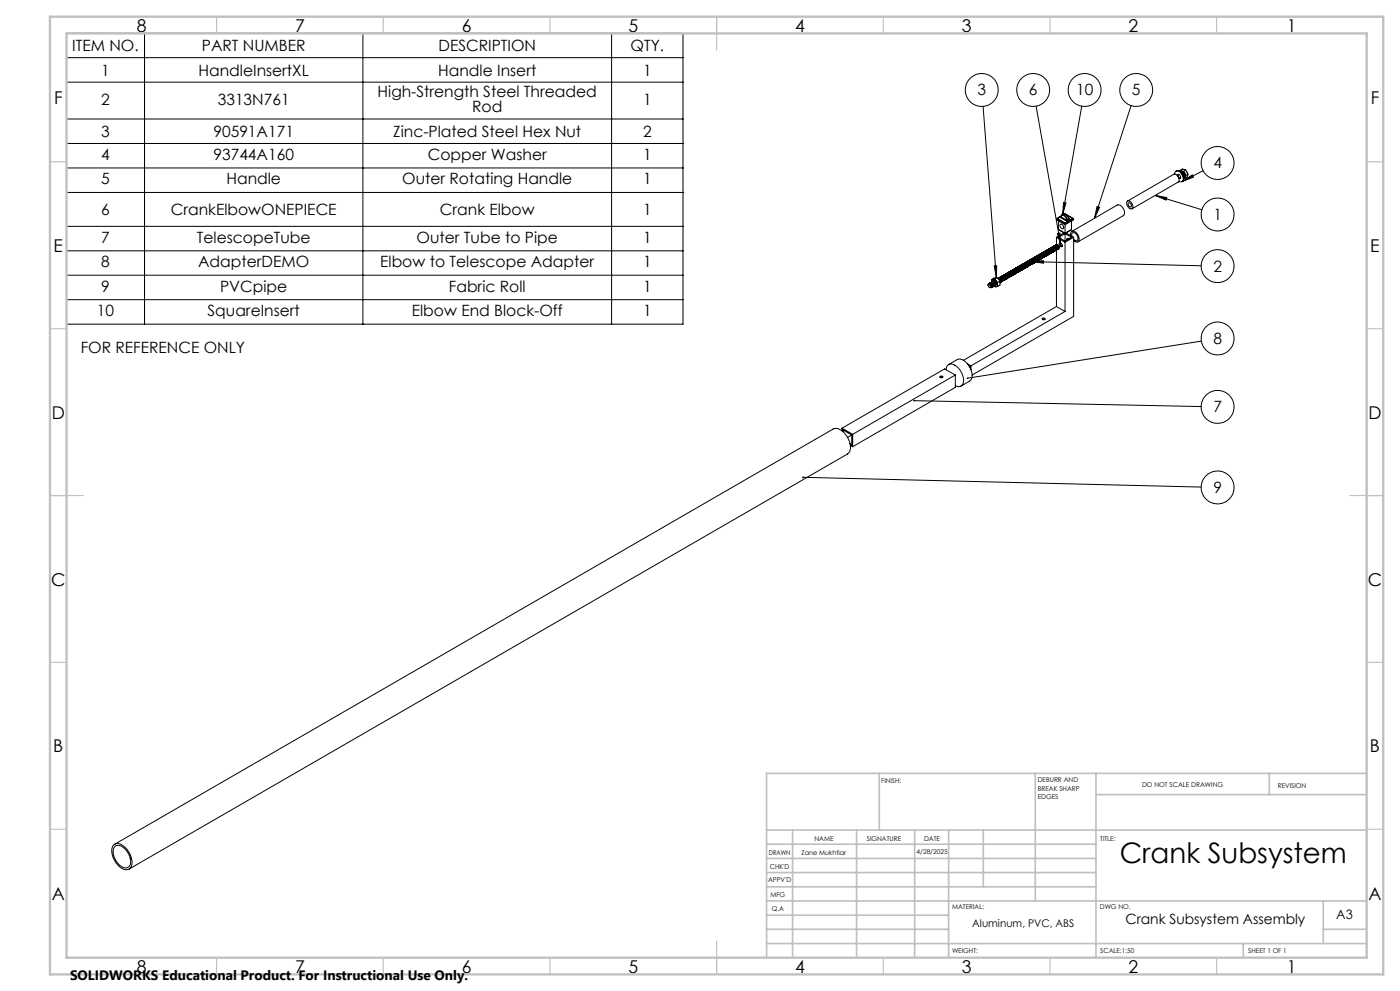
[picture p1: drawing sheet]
<svg xmlns="http://www.w3.org/2000/svg" width="420mm" height="297mm" viewBox="0 0 420 297" stroke-linecap="round" stroke-linejoin="round" font-family="sans-serif">
<g fill="none" stroke="#000" stroke-width=".3">
<path d="M19.9 10h185v87.2h-185zM19.9 17.3h185M43.4 10v87.2M108.9 10v87.2M183.5 10v87.2M19.9 24.6h185M19.9 35.7h185M294.9 31.9l4 51.3M310.8 31.8l7.4 41.6M324.5 31.8l-5.7 32.4M339.3 31.6l-10.9 33.8M19.9 43h185"/>
<path d="M19.9 50.3h185M19.9 57.7h185M346.5 58.6l3.5 .6-.2 .8zM346.5 58.6l14.1 4.3M352.4 52.2a.87 .87 0 0 1 .6-1 .87 .87 0 0 1 1.1 .5 1.9 1.9 0 0 1 .4 2.8l-.8-.2M352.8 51.3a1.84 1.84 0 0 1 2.3 1.8 1.1 1.1 0 0 1-.5 1.4M353.2 52.7a.44 .44 0 0 1 .5-.5 .44 .44 0 0 1 .4 .5 .4 .4 0 0 1 .1 .6 .4 .4 0 0 1-.5 .1M353.4 52.2v.6l.7 .6M354.1 51l.4 .3M354.1 51l-.2 .3M354.4 51.7l.5 .3M354.4 51.7l.4 .1"/>
<path d="M354.5 51.3l.5 .1M354.5 51.3h-.5M354.5 51.3l.8 .7M354.6 51.7v.3l-.1-.2M354.7 54.4l3-2 .3 .7zM354.7 51.8l.4 .8-.2-.1-.3-.8a.62 .62 0 0 1 .9 .1 .62 .62 0 0 1-.2 .9l-.2-.2M354.8 51.8l.4 .8M354.9 52l.2 .4v.5M354.9 51.9l.2 .4-.2-.3M355 52.6l.1 .1M355 51.4l.3 .6M355.1 52.7l-.1 .1"/>
<path d="M355.1 53.5h.3M355.2 52.6l-.2 .2M355.2 52.6l-.1 .3M355.3 52l.2 1.1M355.3 52l.4 .6M355.5 53.1l-.3 .3M355.5 53.1l-.1 .4M355.7 51l-1-.3-.6 .3M355.7 51l.7 1.2M355.7 52.6l-.2 .5M355.7 51l-.7 .4M356.4 52.2l-.3 .9-.7 .4"/>
<path d="M356.4 52.2l-.7 .4M360.9 51.1l-6.2 3.3M19.9 67.8h185M19.9 75.2h185M298.3 79.7h.7l-.1 3.5zM305.4 80h.1M305.4 80a.75 .75 0 0 1 .8 1.1M305.5 79.9a.7 .7 0 0 1 .8 .3 .7 .7 0 0 1-.1 .8M305.6 79.9h.1M305.6 79.9a.79 .79 0 0 1 .7 1.1M305.6 79.8l.6 .1 .4 .8M305.8 79.8a.75 .75 0 0 1 .7 1.1"/>
<path d="M305.8 79.8h-.1M305.9 79.7h.1M305.9 79.7a.76 .76 0 0 1 .7 1.1 .73 .73 0 0 0 0-.8 .73 .73 0 0 0-.8-.2M306.1 79.6a.76 .76 0 0 1 .7 1.1M306.1 79.6l-.1 .1a.72 .72 0 0 1 .7 .2 .72 .72 0 0 1 0 .8M306.1 79.5a.71 .71 0 0 1 .8 .3 .71 .71 0 0 1 0 .9M306.2 79.5h.1M306.2 79.5a.78 .78 0 0 1 .8 1.1M306.3 79.5a.7 .7 0 0 1 .8 .3 .7 .7 0 0 1 0 .8M306.4 79.4h.1M306.4 79.4a.77 .77 0 0 1 .7 1.1M306.5 79.4a.69 .69 0 0 1 .7 .2 .69 .69 0 0 1 0 .9"/>
<path d="M306.5 79.3h.1M306.6 79.3a.73 .73 0 0 1 .7 .4 .73 .73 0 0 1 0 .8M306.6 79.3a.7 .7 0 0 1 .8 .3 .7 .7 0 0 1 0 .8M306.7 79.2h.1M306.8 79.2a.67 .67 0 0 1 .8 .3 .67 .67 0 0 1-.2 .8 .74 .74 0 0 0-.7-1.1M306.8 79.1a.76 .76 0 0 1 .8 .4 .76 .76 0 0 1 0 .8M307 79.1a.71 .71 0 0 1 .7 .3 .71 .71 0 0 1 0 .8M307 79.1a.75 .75 0 0 1 .8 1M307.1 79a.69 .69 0 0 1 .8 .3 .69 .69 0 0 1-.1 .8M307.2 78.9h.1M307.2 78.9a.77 .77 0 0 1 .7 1.2M307.3 78.9a.7 .7 0 0 1 .7 .3 .7 .7 0 0 1 0 .8"/>
<path d="M307.3 78.8v.1a.76 .76 0 0 1 .8 1.1M307.4 78.8a.71 .71 0 0 1 .8 .3 .71 .71 0 0 1 0 .8M307.5 78.8h.1M307.5 78.8a.75 .75 0 0 1 .8 1.1M307.6 78.7a.69 .69 0 0 1 .8 .3 .69 .69 0 0 1-.1 .8M307.7 78.7h.1M307.7 78.7a.79 .79 0 0 1 .7 1.1M307.7 78.6a.72 .72 0 0 1 .8 .3 .72 .72 0 0 1 0 .8M307.8 78.6a.75 .75 0 0 1 .8 1.1M307.9 78.6h.5l.5 .8M308 78.5h.1M308 78.5a.76 .76 0 0 1 .7 1.1"/>
<path d="M308.1 78.5a.71 .71 0 0 1 .7 .3 .71 .71 0 0 1 0 .7M308.1 78.4a.78 .78 0 0 1 .8 .3 .78 .78 0 0 1 0 .8M308.3 79.9h.1M308.3 78.3h.1M308.3 78.3a.72 .72 0 0 1 .8 .4 .72 .72 0 0 1-.1 .8 .73 .73 0 0 0 0-.9 .73 .73 0 0 0-.8-.3M308.4 78.3a.7 .7 0 0 1 .8 .3 .7 .7 0 0 1-.1 .8M308.4 79.8h.1M308.4 78.2a.77 .77 0 0 1 .8 1.1M308.5 78.2a.69 .69 0 0 1 .8 .2 .69 .69 0 0 1 0 .9M308.6 79.7h.1M308.6 78.1a.73 .73 0 0 1 .8 .4 .73 .73 0 0 1 0 .8M308.7 79.4h.2"/>
<path d="M308.7 78.1a.71 .71 0 0 1 .8 .3 .71 .71 0 0 1 0 .8M308.8 78h.1M308.9 78a.67 .67 0 0 1 .7 .3 .67 .67 0 0 1-.1 .8 .74 .74 0 0 0-.7-1.1M308.9 79.4l-.3 .3M308.9 77.9h.1M309 77.9a.77 .77 0 0 1 .7 1.2M309 77.9a.7 .7 0 0 1 .8 .3 .7 .7 0 0 1 0 .8M309.1 77.9a.76 .76 0 0 1 .7 1.1M309.1 77.8v.1M309.2 77.8a.69 .69 0 0 1 .7 .3 .69 .69 0 0 1 0 .8M309.2 79.3h.1M309.2 77.7a.77 .77 0 0 1 .8 1.2"/>
<path d="M309.4 77.7a.7 .7 0 0 1 .7 .3 .7 .7 0 0 1 0 .8M309.4 77.6h.1M309.4 77.6a.79 .79 0 0 1 .8 1.2M309.5 77.6a.73 .73 0 0 1 .8 .3 .73 .73 0 0 1 0 .8M309.5 78.4l3.6-.3v.8zM309.5 78.4l50.9 1.3M309.6 77.6a.75 .75 0 0 1 .7 1.1M309.6 77.5v.1M309.7 77.5a.69 .69 0 0 1 .7 .3 .69 .69 0 0 1 0 .8M309.7 79.1h.1M309.7 77.5h.1M309.8 77.5a.79 .79 0 0 1 .7 1.1"/>
<path d="M309.8 77.4a.71 .71 0 0 1 .8 .3 .71 .71 0 0 1 0 .8M309.9 77.4a.73 .73 0 0 1 .7 .3 .73 .73 0 0 1 .1 .8M310 77.3a.71 .71 0 0 1 .8 .3 .71 .71 0 0 1-.1 .9M310 78.9h.1M310.1 77.3h.1M310.1 77.3a.78 .78 0 0 1 .7 1.1M310.2 77.3l.6 .1 .3 .7M310.2 77.2h.1M310.2 77.2a.77 .77 0 0 1 .8 1.1M310.3 77.1a.69 .69 0 0 1 .8 .3 .69 .69 0 0 1-.1 .8M310.3 78.7h.1M310.4 77.1a.74 .74 0 0 1 .7 .3 .74 .74 0 0 1 0 .8"/>
<path d="M310.5 77.1a.69 .69 0 0 1 .8 .2 .69 .69 0 0 1-.1 .9M310.5 78.6h.1M310.5 77a.77 .77 0 0 1 .8 1.1M310.6 77a.69 .69 0 0 1 .8 .2 .69 .69 0 0 1 0 .9M310.7 78.5h.1M310.7 76.9h.1M310.7 76.9a.79 .79 0 0 1 .8 1.2M310.8 76.9a.71 .71 0 0 1 .8 .3 .71 .71 0 0 1-.1 .8M310.8 78.4h.1M310.9 76.8a.78 .78 0 0 1 .7 1.1M310.9 76.8h.1M310.9 76.8a.69 .69 0 0 1 .8 .3 .69 .69 0 0 1 0 .8"/>
<path d="M310.9 78.1h.2M311 76.7h.1M311 76.7a.77 .77 0 0 1 .8 1.2M311.1 78.1l-.2 .2M311.1 76.7a.7 .7 0 0 1 .8 .3 .7 .7 0 0 1 0 .8M311.2 76.7a.76 .76 0 0 1 .8 1M311.2 76.6v.1M311.3 76.6a.73 .73 0 0 1 .7 .3 .73 .73 0 0 1 0 .8M311.3 78.1h.1M311.3 76.5h.1M311.4 76.5a.75 .75 0 0 1 .7 1.1M311.4 76.5a.69 .69 0 0 1 .8 .3 .69 .69 0 0 1 0 .8"/>
<path d="M311.5 76.4h.1M311.5 76.4a.76 .76 0 0 1 .7 1.2M311.6 76.4a.71 .71 0 0 1 .7 .3 .71 .71 0 0 1 0 .8M311.6 78h.1M311.6 76.4a.75 .75 0 0 1 .8 1.1M311.8 77.9h.1M311.8 76.3h.1M311.9 76.3a.72 .72 0 0 1 .7 .3 .72 .72 0 0 1-.1 .8 .72 .72 0 0 0 0-.8 .72 .72 0 0 0-.8-.3M311.9 76.2a.71 .71 0 0 1 .8 .3 .71 .71 0 0 1 0 .8M312 76.2a.77 .77 0 0 1 .7 1.1M312 77.7l-.1 .1M312.1 76.1a.71 .71 0 0 1 .7 .3 .71 .71 0 0 1 0 .9"/>
<path d="M312.1 77.7h.1M312.2 76.1a.75 .75 0 0 1 .7 1.1M312.2 76.1a.69 .69 0 0 1 .8 .2 .69 .69 0 0 1 0 .8M312.3 76h.1M312.3 76a.77 .77 0 0 1 .8 1.1M312.4 75.9l.5 .1 .4 .8M312.4 77.5h.1M312.5 75.9a.74 .74 0 0 1 .7 .3 .74 .74 0 0 1 0 .8M312.6 75.8a.71 .71 0 0 1 .7 .3 .71 .71 0 0 1 0 .9M312.6 75.8h.1M312.7 75.8a.69 .69 0 0 1 .8 .3 .69 .69 0 0 1-.1 .8 .78 .78 0 0 0-.8-1.1M312.8 75.7a.77 .77 0 0 1 .7 1.1"/>
<path d="M312.8 77.3h-.1M312.9 75.7a.7 .7 0 0 1 .7 .2 .7 .7 0 0 1 0 .9M312.9 77.2h.1M312.9 75.6a.78 .78 0 0 1 .8 1.1M312.9 75.6h.1M313 75.6a.71 .71 0 0 1 .8 .3 .71 .71 0 0 1 0 .8M313.1 75.5h.1M313.1 75.5a.77 .77 0 0 1 .8 1.2M313.2 76.8h.1M313.2 75.5a.69 .69 0 0 1 .8 .3 .69 .69 0 0 1-.1 .8M313.2 77h.1M313.3 75.4h.1"/>
<path d="M313.3 75.4a.79 .79 0 0 1 .7 1.1M313.3 76.8l-.2 .2M313.4 75.4a.73 .73 0 0 1 .7 .3 .73 .73 0 0 1 0 .8M313.4 76.9h.1M313.4 75.3h.1M313.4 75.3a.75 .75 0 0 1 .8 1.1M313.5 75.3a.69 .69 0 0 1 .8 .3 .69 .69 0 0 1 0 .8M313.5 76.8h.1M313.6 75.2h.1M313.6 75.2a.79 .79 0 0 1 .8 1.2M313.7 75.2a.71 .71 0 0 1 .7 .3 .71 .71 0 0 1 0 .8M313.7 76.7v.1"/>
<path d="M313.8 75.2a.73 .73 0 0 1 .7 .3 .73 .73 0 0 1 0 .8M313.8 75.1l-.1 .1M313.8 75.1a.71 .71 0 0 1 .8 .3 .71 .71 0 0 1 0 .8M313.9 76.7h.1M313.9 75.1a.75 .75 0 0 1 .8 1.1M314 75a.7 .7 0 0 1 .8 .3 .7 .7 0 0 1-.1 .8M314 75a.77 .77 0 0 1 .8 1.1M314 76.5v.1M314.1 74.9a.69 .69 0 0 1 .8 .3 .69 .69 0 0 1 0 .8M314.2 76.5h.1M314.3 74.9a.76 .76 0 0 1 .7 1.1M314.3 74.9a.69 .69 0 0 1 .8 .2 .69 .69 0 0 1 0 .8"/>
<path d="M314.3 76.4h.1M314.4 74.8h.1M314.4 74.8a.79 .79 0 0 1 .8 1.1M314.5 74.8a.69 .69 0 0 1 .7 .2 .69 .69 0 0 1 0 .8M314.5 74.7h.1M314.6 74.7a.77 .77 0 0 1 .7 1.1M314.6 74.6h.4l.3 .3 .3 .6M314.7 76.2h.1M314.7 74.6h.1M314.8 74.6a.69 .69 0 0 1 .8 .3 .69 .69 0 0 1-.1 .8 .78 .78 0 0 0-.8-1.1M314.8 76.1h.1M314.9 74.5h.1"/>
<path d="M314.9 74.5a.77 .77 0 0 1 .7 1.1M315 74.5a.69 .69 0 0 1 .7 .2 .69 .69 0 0 1 0 .9M315 74.4h.1M315.1 74.4a.76 .76 0 0 1 .7 1.2M315.1 75.9h.1M315.3 74.3a.69 .69 0 0 1 .7 .3 .69 .69 0 0 1 0 .8M315.3 75.8h.1M315.3 74.2h.1M315.4 74.2a.79 .79 0 0 1 .7 1.1M315.4 75.5h.2M315.5 74.2a.71 .71 0 0 1 .7 .3 .71 .71 0 0 1 0 .8M315.5 75.7h.1"/>
<path d="M315.5 74.1v.1a.76 .76 0 0 1 .8 1.1M315.6 75.5l-.2 .3M315.6 74.1a.69 .69 0 0 1 .8 .3 .69 .69 0 0 1-.1 .8M315.6 75.6h.1M315.7 74h.1M315.7 74a.77 .77 0 0 1 .7 1.2M315.8 74a.7 .7 0 0 1 .7 .3 .7 .7 0 0 1 0 .8M315.8 73.9h.1M315.8 73.9a.77 .77 0 0 1 .8 1.2M315.9 73.9a.71 .71 0 0 1 .8 .3 .71 .71 0 0 1 0 .8M315.9 75.5h.1M315.9 75.4a.75 .75 0 0 0-.7-1.1 .76 .76 0 0 1 .7 .4 .76 .76 0 0 1 0 .8"/>
<path d="M316 73.9a.75 .75 0 0 1 .8 1.1M316.1 73.8a.69 .69 0 0 1 .8 .3 .69 .69 0 0 1-.1 .8M316.1 75.3h.1M316.2 73.8h.1M316.2 73.8a.76 .76 0 0 1 .7 1.1M316.2 73.7a.69 .69 0 0 1 .8 .3 .69 .69 0 0 1 0 .8l-.1 17.1M316.3 73.7a.76 .76 0 0 1 .8 1.1M316.3 73.7h.1M316.4 73.6a.71 .71 0 0 1 .8 .3 .71 .71 0 0 1-.1 .9M316.4 75.2h.1M316.5 73.6h.1M316.5 73.6a.78 .78 0 0 1 .8 1.1"/>
<path d="M316.5 73.6a.72 .72 0 0 1 .8 .2 .72 .72 0 0 1 0 .8M316.6 73.5h.1M316.7 73.5a.77 .77 0 0 1 .7 1.1M316.7 73.4a.69 .69 0 0 1 .8 .3 .69 .69 0 0 1 0 .8M316.8 75h.1M316.8 73.4a.8 .8 0 0 1 .7 1.1M316.9 71.1l.1 2.3a.76 .76 0 0 1 .7 .9M316.9 65.6l2.6 1.5M316.9 65.6v.3l2.6 1.4 2.6-1.4v-.3M316.9 71.1l2.6 1.5M317.2 65.5l-.3 .1M317.2 70l.8-.2 .2 3.6z"/>
<path d="M317.2 65.5l1.1-.7-1.3 .7M317.2 74.7h.1M317.2 65.5l2.3 1.3M317.3 73.4h.1M317.4 73.4l.3 .7M317.4 74.6h.1M317.6 68.8l1.9 1.1M317.6 66.2v2.6M317.7 74.1h.1M317.9 72.8a.64 .64 0 0 1 .7 .4 .64 .64 0 0 1-.3 .8l-.5-.6zM318.1 67.3a.79 .79 0 0 1 .8 .4 .79 .79 0 0 1-.1 .9h-.1a1.07 1.07 0 0 1-.6-1.3zM318.1 72.7l.1 .7 .5 .4"/>
<path d="M318.2 64.9v.3M318.2 64.9h.1M318.2 65.2l1.7 1M318.3 64.9v.1M318.3 64.9h-.1M318.3 65a.72 .72 0 0 1 .7-.5 .72 .72 0 0 1 .7 .6l.3 .9M318.3 65l-.1 .2M318.3 65l1.7 1M318.6 64.3l-.3 .7M318.6 64.3a1.69 1.69 0 0 1 1.7 1.7M318.6 64.3v.1M319 64.1a1.57 1.57 0 0 1 1.7 1.6"/>
<path d="M319 64.1a1.63 1.63 0 0 1 1.7 1.7M319 64.1l-.4 .3M319.1 60.7l.7 .1-1 3.4zM319.3 69.8l-2.4 1.3M319.5 66.8v.3M319.5 69.9h.1M319.5 67.1v2.8M319.5 70v2.2M319.5 72.6v20.7M319.5 70l-1.9 1.1 1.9 1.1M319.5 70l2 1.1-2 1.1M319.8 69.8l2.3 1.3"/>
<path d="M319.9 66.2h.5M320 66h.3M320 66l-.1 .2M320.1 64.4l1.9 1.1M320.2 64.6l1.6 .9M320.3 66l.1 .2M320.3 71.4v.4M320.6 71.6a.35 .35 0 0 0-.5-.1 .35 .35 0 0 0-.1 .5M320.7 65.8l.1 .2M320.7 65.8l-.4 .2M320.7 65.7v.1M320.7 65.7h.1"/>
<path d="M320.8 65.7v.3M320.8 66l-.4 .2M321.2 70.7a.92 .92 0 0 1 .3-1.3 .92 .92 0 0 1 1.3 .3 1.96 1.96 0 0 1 .5 2.8h-.6l-.6-.4M321.5 66.2v2.6M321.5 68.8l-2 1.1M321.6 69.4l13.6-7.9a2.13 2.13 0 0 1 1.8 3.1l-13.6 7.9M321.6 70.8a.73 .73 0 0 1 .2-1 .73 .73 0 0 1 1 .3 1.15 1.15 0 0 1 0 2l-.7-.4M321.8 65.5l.3 .1M321.8 65.5l-2.3 1.3M322.1 65.6l-2.6 1.5M322.1 71.1v23.7l-30.5 17.6M322.1 71.1l-2.6 1.5"/>
<path d="M329.1 61.9l.7 .3-1.4 3.2zM338.1 60.3a1.4 1.4 0 0 1 1.5 .7 1.4 1.4 0 0 1-.2 1.6 1.73 1.73 0 0 1-1.3-2.3zM338.3 60.3l13.8-8.1a1.55 1.55 0 0 1 1.3 2.4l-13.8 8M338.5 60.8a.74 .74 0 0 1 .8 .4 .74 .74 0 0 1-.1 .9l-.3-.1a.92 .92 0 0 1-.4-1.2zM19.9 82.5h185M19.9 89.8h185M296.6 85.2h.1M296.6 85.2l-.1 .3M296.6 85.2a.56 .56 0 0 1 .6 .4 .56 .56 0 0 1-.2 .6l-.2-.1M296.7 85l.3 .2M296.7 85l-.2 .5M296.7 85a.7 .7 0 0 1 .7 .3 .7 .7 0 0 1 0 .8"/>
<path d="M296.7 85a.81 .81 0 0 1 .7 1.2M296.8 85a.75 .75 0 0 1 .7 1.1M296.8 84.9v.1M296.8 84.9a.69 .69 0 0 1 .8 .3 .69 .69 0 0 1 0 .8M296.9 84.9h.1M296.9 84.9a.77 .77 0 0 1 .8 1.1M297 84.8a.7 .7 0 0 1 .8 .3 .7 .7 0 0 1-.1 .8M297 85.2h-.4l-.1 .3M297 85.2l.5 .6-.1 .3-.3 .1M297.1 84.8h.1M297.1 84.8a.79 .79 0 0 1 .7 1.1M297.1 84.7a.73 .73 0 0 1 .8 .3 .73 .73 0 0 1 0 .9"/>
<path d="M297.2 84.7h.1M297.3 84.7a.75 .75 0 0 1 .7 1.1M297.3 84.7a.69 .69 0 0 1 .8 .2 .69 .69 0 0 1 0 .9M297.4 86.2h.1M297.4 84.6h.1M297.4 84.6a.76 .76 0 0 1 .7 1.1M297.5 84.4v.2M297.5 84.6a.71 .71 0 0 1 .7 .3 .71 .71 0 0 1 0 .8M297.5 86.1h.1M297.5 84.4v.1M297.6 83.7l-.1 .7M297.6 84.5a.73 .73 0 0 1 .7 .3 .73 .73 0 0 1 0 .8"/>
<path d="M297.6 84.5h-.1M297.6 84.5a.69 .69 0 0 1 .8 .3 .69 .69 0 0 1 0 .8M297.7 86h.1M297.7 84.4h.1M297.7 84.4a.78 .78 0 0 1 .8 1.1M297.9 84.3h.1M297.9 84.3a.77 .77 0 0 1 .7 1.1M297.9 83.7l-.3 .2-.1 .5M297.9 83.7l.9 .5M297.9 83.7h-.3M298 84.3l.6 .2M298 85.8h.1"/>
<path d="M298 84.2h.1M298.1 84.2h.3zM298.1 84.2h.2M298.2 85.7l.6 .2zM298.3 85.6v.1M298.3 84.2l-.4 .1M298.3 84.2a.72 .72 0 0 1 .6 .6 .72 .72 0 0 1-.3 .7 .72 .72 0 0 0 0-.8 .72 .72 0 0 0-.8-.3M298.4 83.6l.4 .6M298.4 83.6l-.5 .1M298.4 85.5h.1M298.6 85.4h.1M298.8 84.2l.5 .4"/>
<path d="M298.8 84.2l.4 1.1M298.9 85.1l-.2 .3M299 83.2l.9 1M299 83.2l-.8 .2-.6 .3M299 83.2l-.6 .4M299.2 85.3l-.4 .6M299.2 85.3l.1 .5M299.3 84.6l-.1 .7M299.3 85.8l-.5 .1M299.3 83.5a.75 .75 0 0 1 .8 1.1M299.4 83.6l.5 .5 .1 .5M299.5 83.4h.1"/>
<path d="M299.5 83.4a.79 .79 0 0 1 .7 1.1M299.5 83.6l.4 .5 .1 .5M299.6 83.4a.71 .71 0 0 1 .7 .3 .71 .71 0 0 1 0 .8M299.6 83.3a.73 .73 0 0 1 .8 .3 .73 .73 0 0 1 0 .8M299.7 83.3a.71 .71 0 0 1 .8 .2 .71 .71 0 0 1 0 .9M299.8 83.2h.1M299.8 83.2a.75 .75 0 0 1 .8 1.1M299.9 83.2a.7 .7 0 0 1 .8 .3 .7 .7 0 0 1-.1 .8M299.9 84.2l.1 1.2-.7 .4M299.9 83.1a.77 .77 0 0 1 .8 1.1M299.9 84.2l-.6 .4M300 83.1a.69 .69 0 0 1 .8 .3 .69 .69 0 0 1 0 .8"/>
<path d="M300.1 84.6h.1M300.1 83a.74 .74 0 0 1 .7 .3 .74 .74 0 0 1 .1 .8M300.1 84.6a.7 .7 0 0 0 .1-.9 .7 .7 0 0 0-.8-.2 .83 .83 0 0 1 .7 1.1M300.2 83a.69 .69 0 0 1 .8 .3 .69 .69 0 0 1 0 .8M300.2 84.5h.1M300.3 82.9h.1M300.3 82.9a.78 .78 0 0 1 .8 1.1M300.4 82.9a.69 .69 0 0 1 .7 .3 .69 .69 0 0 1 0 .8M300.4 82.8h.1M300.5 82.8a.77 .77 0 0 1 .7 1.2M300.5 82.8a.71 .71 0 0 1 .8 .3 .71 .71 0 0 1 0 .8M300.5 84.3h.1"/>
<path d="M300.6 82.8a.78 .78 0 0 1 .8 1.1M300.6 82.7v.1M300.7 82.7a.71 .71 0 0 1 .8 .3 .71 .71 0 0 1-.1 .8M300.7 82.7h.1M300.8 82.7a.77 .77 0 0 1 .7 1.1M300.8 82.6a.69 .69 0 0 1 .8 .3 .69 .69 0 0 1 0 .8M300.9 84.1v.1M300.9 82.5v.1M301 82.6a.76 .76 0 0 1 .7 1.1M301 84.1h.1M301.2 82.4h.5l.4 .9M301.2 84h.1"/>
<path d="M301.2 82.4h.1M301.3 82.4a.73 .73 0 0 1 .7 .3 .73 .73 0 0 1 0 .8M301.3 82.3a.71 .71 0 0 1 .8 .3 .71 .71 0 0 1 0 .8M301.3 83.9h.1M301.4 82.3a.74 .74 0 0 1 .7 .3 .74 .74 0 0 1 .1 .8M301.5 82.3a.69 .69 0 0 1 .8 .2 .69 .69 0 0 1-.1 .9M301.5 83.8h.1M301.6 82.2h.1M301.6 82.2a.75 .75 0 0 1 .7 1.1M301.7 82.2a.7 .7 0 0 1 .7 .2 .7 .7 0 0 1 0 .9M301.7 82.1h.1M301.7 82.1a.77 .77 0 0 1 .8 1.1"/>
<path d="M301.8 82.1a.73 .73 0 0 1 .8 .3 .73 .73 0 0 1 0 .8l-.1-.1M301.8 83.6h.1M301.8 83.6a.75 .75 0 0 0-.7-1.1 .76 .76 0 0 1 .7 .3 .76 .76 0 0 1 0 .8M301.9 82a.75 .75 0 0 1 .7 1.1M301.9 83.3h.2M302 82a.69 .69 0 0 1 .8 .3 .69 .69 0 0 1-.1 .8M302 81.9h.1M302 81.9a.76 .76 0 0 1 .8 1.1M302.1 83.3l-.2 .2M302.1 81.9a.69 .69 0 0 1 .8 .3 .69 .69 0 0 1 0 .8M302.2 81.8a.74 .74 0 0 1 .7 .3 .74 .74 0 0 1 .1 .8M302.2 83.4h.1"/>
<path d="M302.3 81.8a.71 .71 0 0 1 .8 .3 .71 .71 0 0 1-.1 .8M302.3 83.3h.1M302.4 81.7h.1M302.4 81.7a.78 .78 0 0 1 .7 1.1M302.4 81.7a.71 .71 0 0 1 .8 .3 .71 .71 0 0 1 0 .8M302.5 83.2h.1M302.5 81.6a.77 .77 0 0 1 .8 1.2M302.6 81.6a.69 .69 0 0 1 .8 .3 .69 .69 0 0 1 0 .8M302.6 83.1h.1M302.7 81.5v.1M302.7 81.6a.76 .76 0 0 1 .7 1.1M302.8 81.5a.7 .7 0 0 1 .7 .3 .7 .7 0 0 1 0 .8"/>
<path d="M302.8 81.5h.1M302.9 81.5a.75 .75 0 0 1 .7 1M302.9 81.4a.69 .69 0 0 1 .8 .3 .69 .69 0 0 1 0 .8M303 82.9v.1M303 81.3h.1M303 81.3a.79 .79 0 0 1 .8 1.2M303.1 81.3a.73 .73 0 0 1 .8 .3 .73 .73 0 0 1-.1 .8M303.1 82.9h.1M303.2 81.2v.1a.75 .75 0 0 1 .7 1.1M303.2 81.2a.69 .69 0 0 1 .8 .3 .69 .69 0 0 1 0 .8M303.3 82.8h.1M303.3 81.2h.1"/>
<path d="M303.4 81.2a.73 .73 0 0 1 .7 .3 .73 .73 0 0 1 0 .8M303.4 81.1h.3l.4 .2 .2 .7M303.5 81.1a.74 .74 0 0 1 .7 .3 .74 .74 0 0 1 0 .8M303.6 82.6h.1M303.7 81a.69 .69 0 0 1 .8 .2 .69 .69 0 0 1 0 .9M303.7 82.5h.1M303.8 80.9h.1M303.8 80.9a.79 .79 0 0 1 .8 1.1M303.9 80.9a.69 .69 0 0 1 .8 .2 .69 .69 0 0 1-.1 .8M303.9 82.4h.1M304 80.8a.76 .76 0 0 1 .7 1.1M304.1 80.8a.69 .69 0 0 1 .7 .3 .69 .69 0 0 1 0 .8"/>
<path d="M304.1 80.7h.1M304.1 80.7a.78 .78 0 0 1 .8 1.1M304.2 80.7a.72 .72 0 0 1 .8 .3 .72 .72 0 0 1 0 .8M304.2 81.9l.1 .1M304.3 80.6h.1M304.3 82.2h-.1M304.3 80.6a.77 .77 0 0 1 .7 1.1M304.3 82l-.1 .2M304.4 80.6a.73 .73 0 0 1 .8 .3 .73 .73 0 0 1 0 .8h-.1M304.4 82.1h.1M304.4 82.1a.75 .75 0 0 0-.8-1.1 .72 .72 0 0 1 .8 .4 .72 .72 0 0 1-.1 .8M304.4 80.5h.1"/>
<path d="M304.5 80.5a.78 .78 0 0 1 .7 1.1M304.6 80.5a.7 .7 0 0 1 .7 .3 .7 .7 0 0 1 0 .8M304.6 82h.1M304.6 80.4a.77 .77 0 0 1 .8 1.2M304.7 80.4a.69 .69 0 0 1 .8 .3 .69 .69 0 0 1-.1 .8M304.8 80.3v.1M304.8 80.4a.73 .73 0 0 1 .7 .3 .73 .73 0 0 1 0 .8M304.9 80.3a.73 .73 0 0 1 .7 .3 .73 .73 0 0 1 0 .8M304.9 81.8h.1M304.9 80.3a.75 .75 0 0 1 .8 1M305 80.2a.69 .69 0 0 1 .8 .3 .69 .69 0 0 1 0 .8M305 81.7v.1"/>
<path d="M305.1 80.1h.1M305.1 80.1a.77 .77 0 0 1 .8 1.2M305.2 80.1a.7 .7 0 0 1 .7 .3 .7 .7 0 0 1 0 .8M305.2 81.7h.1M305.3 80v.1a.76 .76 0 0 1 .7 1.1M305.3 80a.69 .69 0 0 1 .8 .3 .69 .69 0 0 1 0 .8M305.4 81.6h.1M305.7 81.4h.1M305.8 81.3h.1M306.2 81.1h.1M306.4 80.7h.2M306.5 80.9h.1"/>
<path d="M306.6 80.7l-.2 .2M307 80.6h.1M307.1 80.5h.1M307.8 80.2h.1M307.9 80.1h.1M312.7 95.5l.2-.2a.35 .35 0 0 1 .5 0 .35 .35 0 0 1 0 .5 .44 .44 0 0 1-.7-.3zM312.7 95.8h.7M316.9 91.9l2.6 1.4M316.9 91.9l-27.9 16.1M319.5 93.3l-28.2 16.3M282 112.9l.2-.2a.36 .36 0 0 1 .5 0 .36 .36 0 0 1 .1 .4l-.1 .1a.42 .42 0 0 1-.5 0 .42 .42 0 0 1-.2-.3zM282 113.1h.8"/>
<path d="M283.8 110.8a1.65 1.65 0 0 1 1-1.7 1.65 1.65 0 0 1 1.9 .5 4.7 4.7 0 0 1 1.9 5.9 1.69 1.69 0 0 1-2 .1M284.6 109.3l2.6-1.5a3.5 3.5 0 0 1 3.9 2.6 2.96 2.96 0 0 1-.2 3.8l-2.6 1.5M286.6 112.4v3.7l-30.8 17.8M286.6 112.4l-30.8 17.8M286.6 112.4l-3.2-1.8-30.8 17.7M290.3 109l1 .6M290.7 109.7l.3 .1M291 109.8l-.1 .1M291 109.8v.3M291.3 109.6v1.2M360.4 102.2l-70.1 11.1M252.6 128.3l3.2 1.9"/>
<path d="M252.6 128.3v.8M252.9 129.4v-.6l2.6 1.5M255.1 133.5l.7 .4M255.5 130.3v3.1l-.4-.3M255.5 130.3l-1.3 .8M255.8 130.2v3.7M274.2 120.1l86.2 1.7M240.9 143l119.5 3M34.1 253.2a2.64 2.64 0 0 1 3.6 .9 5.2 5.2 0 0 1 1.5 6 2.26 2.26 0 0 1-3.5-.5 5.8 5.8 0 0 1-1.9-6zM34.4 253.7a2.33 2.33 0 0 1 3.3 .9l.3 .3a4.1 4.1 0 0 1 .7 4.8 2.29 2.29 0 0 1-3.2-.9 4.4 4.4 0 0 1-1.1-5.1zM34.4 253l215.5-124.4a3.6 3.6 0 0 1 4.2 2.2 4.3 4.3 0 0 1 .4 5.1l-215.8 124.6"/>
<circle cx="294.5" cy="27" r="4.9"/>
<circle cx="310" cy="27" r="4.9"/>
<circle cx="325.4" cy="27" r="4.9"/>
<circle cx="340.9" cy="27" r="4.9"/>
<circle cx="365.3" cy="48.9" r="4.9"/>
<circle cx="365.3" cy="64.3" r="4.9"/>
<circle cx="365.3" cy="79.8" r="4.9"/>
<circle cx="296.8" cy="85.6" r=".43"/>
<circle cx="365.3" cy="101.4" r="4.9"/>
<circle cx="365.3" cy="121.9" r="4.9"/>
<circle cx="365.3" cy="146.1" r="4.9"/>
</g>
<g fill="none" stroke="#c0c0c0" stroke-width=".35">
<path d="M65 5v5M115 5v5M165 5v5M215 5v10M265 5v5M315 5v5M365 5v5M15 48.5h5M410 48.5h5M15 98.5h5M410 98.5h5M15 148.5h10"/>
<path d="M405 148.5h10M15 198.5h5M410 198.5h5M15 248.5h5M410 248.5h5M65 287v5M115 287v5M165 287v5M215 282v10M265 287v5M315 287v5M365 287v5"/>
</g>
<g fill="none" stroke="#c0c0c0" stroke-width=".5">
<path d="M263.8 231.8v17M310.6 231.8v38.2M328.8 231.8v55.2M328.8 238.2h81.2M380.8 231.8v6.4M410 231.8h-180v55.2M230 248.8h180M230 257.3h98.8M230 253h98.8M237.8 248.8v38.2M257 248.8v38.2M274.4 248.8v38.2"/>
<path d="M284.6 248.8v38.2M295 248.8v17M230 265.8h98.8M230 261.5h98.8M230 278.5h54.6M230 274.3h54.6M230 270h180M397 278.5h13M397 270v12.8M230 282.8h180M373 282.8v4.2"/>
</g>
<path d="M15 5h400v287h-400zM20 10h390v277h-390z" fill="none" stroke="#c0c0c0" stroke-width=".7"/>
<path d="M298.3 79.7h.7l-.1 3.5zM317.2 70l.8-.2 .2 3.6zM319.1 60.7l.7 .1-1 3.4zM329.1 61.9l.7 .3-1.4 3.2zM354.7 54.4l3-2 .3 .7zM346.5 58.6l3.5 .6-.2 .8zM309.5 78.4l3.6-.3v.8zM274.1 119.9l-.1 .1 .2 .1-.2-.1a.27 .27 0 0 0 .3 .4 .27 .27 0 0 0 .2-.4 .27 .27 0 0 0-.4-.1zM290.2 113.1l-.2 .3 .3-.1-.3 .1a.26 .26 0 0 0 .3 .2 .26 .26 0 0 0 .2-.3 .26 .26 0 0 0-.3-.2zM240.7 142.9l.2 .1h-.3a.26 .26 0 0 0 .4 .3 .26 .26 0 0 0 .1-.4 .26 .26 0 0 0-.4 0z" fill="#000"/>
<text font-size="8.5" x="335.9" y="258.8">Crank Subsystem</text>
<g font-size="5.3">
<text x="41" y="9.5">8</text>
<text x="88.5" y="9.5">7</text>
<text x="138.5" y="9.5">6</text>
<text x="188.5" y="9.5">5</text>
<text x="238.5" y="9.5">4</text>
<text x="288.5" y="9.5">3</text>
<text x="338.5" y="9.5">2</text>
<text x="386" y="9.5">1</text>
<text x="16.2" y="31.2">F</text>
<text x="411.2" y="31.2">F</text>
<text x="16.1" y="75.5">E</text>
<text x="411.1" y="75.5">E</text>
<text x="15.5" y="125.5">D</text>
<text x="410.5" y="125.5">D</text>
<text x="15.4" y="175.5">C</text>
<text x="410.4" y="175.5">C</text>
<text x="16" y="225.5">B</text>
<text x="411" y="225.5">B</text>
<text x="15.5" y="269.7">A</text>
<text x="410.5" y="269.7">A</text>
<text x="41" y="291.5">8</text>
<text x="88.5" y="291.5">7</text>
<text x="138.5" y="291.5">6</text>
<text x="188.5" y="291.5">5</text>
<text x="238.5" y="291.5">4</text>
<text x="288.5" y="291.5">3</text>
<text x="338.5" y="291.5">2</text>
<text x="386" y="291.5">1</text>
</g>
<g font-size="4.7">
<text x="21.7" y="15.3">ITEM NO.</text>
<text x="60.5" y="15.3">PART NUMBER</text>
<text x="131.5" y="15.3">DESCRIPTION</text>
<text x="189.2" y="15.3">QTY.</text>
<text x="30.4" y="22.6">1</text>
<text x="59.6" y="22.6">HandleInsertXL</text>
<text x="131.5" y="22.6">Handle Insert</text>
<text x="192.9" y="22.6">1</text>
<text x="113.3" y="29.1">High-Strength Steel Threaded</text>
<text x="293.2" y="28.6">3</text>
<text x="308.7" y="28.6">6</text>
<text x="322.8" y="28.6">10</text>
<text x="339.6" y="28.6">5</text>
<text x="30.4" y="31.4">2</text>
<text x="65.3" y="31.4">3313N761</text>
<text x="141.6" y="33.6">Rod</text>
<text x="192.9" y="31.4">1</text>
<text x="30.4" y="41">3</text>
<text x="64" y="41">90591A171</text>
<text x="118" y="41">Zinc-Plated Steel Hex Nut</text>
<text x="192.9" y="41">2</text>
<text x="30.4" y="47.9">4</text>
<text x="64" y="47.9">93744A160</text>
<text x="128.3" y="47.9">Copper Washer</text>
<text x="192.9" y="47.9">1</text>
<text x="364" y="50.5">4</text>
<text x="30.4" y="55.2">5</text>
<text x="67.9" y="55.2">Handle</text>
<text x="120.7" y="55.2">Outer Rotating Handle</text>
<text x="192.9" y="55.2">1</text>
<text x="30.4" y="64.4">6</text>
<text x="51.2" y="64.4">CrankElbowONEPIECE</text>
<text x="132" y="64.4">Crank Elbow</text>
<text x="192.9" y="64.4">1</text>
<text x="364" y="65.9">1</text>
<text x="30.4" y="72.7">7</text>
<text x="59" y="72.7">TelescopeTube</text>
<text x="125" y="72.7">Outer Tube to Pipe</text>
<text x="192.9" y="72.7">1</text>
<text x="30.4" y="80.1">8</text>
<text x="59.4" y="80.1">AdapterDEMO</text>
<text x="114.1" y="80.1">Elbow to Telescope Adapter</text>
<text x="192.9" y="80.1">1</text>
<text x="364" y="81.4">2</text>
<text x="30.4" y="87.4">9</text>
<text x="66" y="87.4">PVCpipe</text>
<text x="134.7" y="87.4">Fabric Roll</text>
<text x="192.9" y="87.4">1</text>
<text x="29.1" y="94.7">10</text>
<text x="62.3" y="94.7">SquareInsert</text>
<text x="123.6" y="94.7">Elbow End Block-Off</text>
<text x="192.9" y="94.7">1</text>
<text x="24.2" y="105.9">FOR REFERENCE ONLY</text>
<text x="364" y="103.1">8</text>
<text x="364" y="123.6">7</text>
<text x="364" y="147.7">9</text>
</g>
<text font-size="4.2" x="337.6" y="276.8">Crank Subsystem Assembly</text>
<text font-size="4.1" x="21" y="293.7">SOLIDWORKS Educational Product. For Instructional Use Only.</text>
<text font-size="3.9" x="400.9" y="275.5">A3</text>
<text font-size="3.2" x="291.7" y="277.9">Aluminum, PVC, ABS</text>
<g font-size="2">
<text x="264.4" y="234.6">FINISH:</text>
<text x="311.3" y="234.5">DEBURR AND</text>
<text x="311.3" y="237">BREAK SHARP</text>
<text x="311.3" y="239.5">EDGES</text>
<text x="342.6" y="236">DO NOT SCALE DRAWING</text>
<text x="383.3" y="236.2">REVISION</text>
<text x="244.3" y="252">NAME</text>
<text x="260" y="251.9">SIGNATURE</text>
<text x="277.2" y="251.9">DATE</text>
<text x="330.1" y="251.9">TITLE:</text>
<text x="230.6" y="256.1">DRAWN</text>
<text x="240.5" y="256.1">Zane Mukhtiar</text>
<text x="275" y="255.9">4/28/2025</text>
<text x="230.9" y="260.3">CHK'D</text>
<text x="230.4" y="264.4">APPV'D</text>
<text x="231.1" y="268.8">MFG</text>
<text x="231.5" y="273">Q.A</text>
<text x="285.6" y="272.5">MATERIAL:</text>
<text x="330" y="272.5">DWG NO.</text>
<text x="285.6" y="285.5">WEIGHT:</text>
<text x="330.1" y="285.6">SCALE:1:50</text>
<text x="374.5" y="285.6">SHEET 1 OF 1</text>
</g>
</svg>
